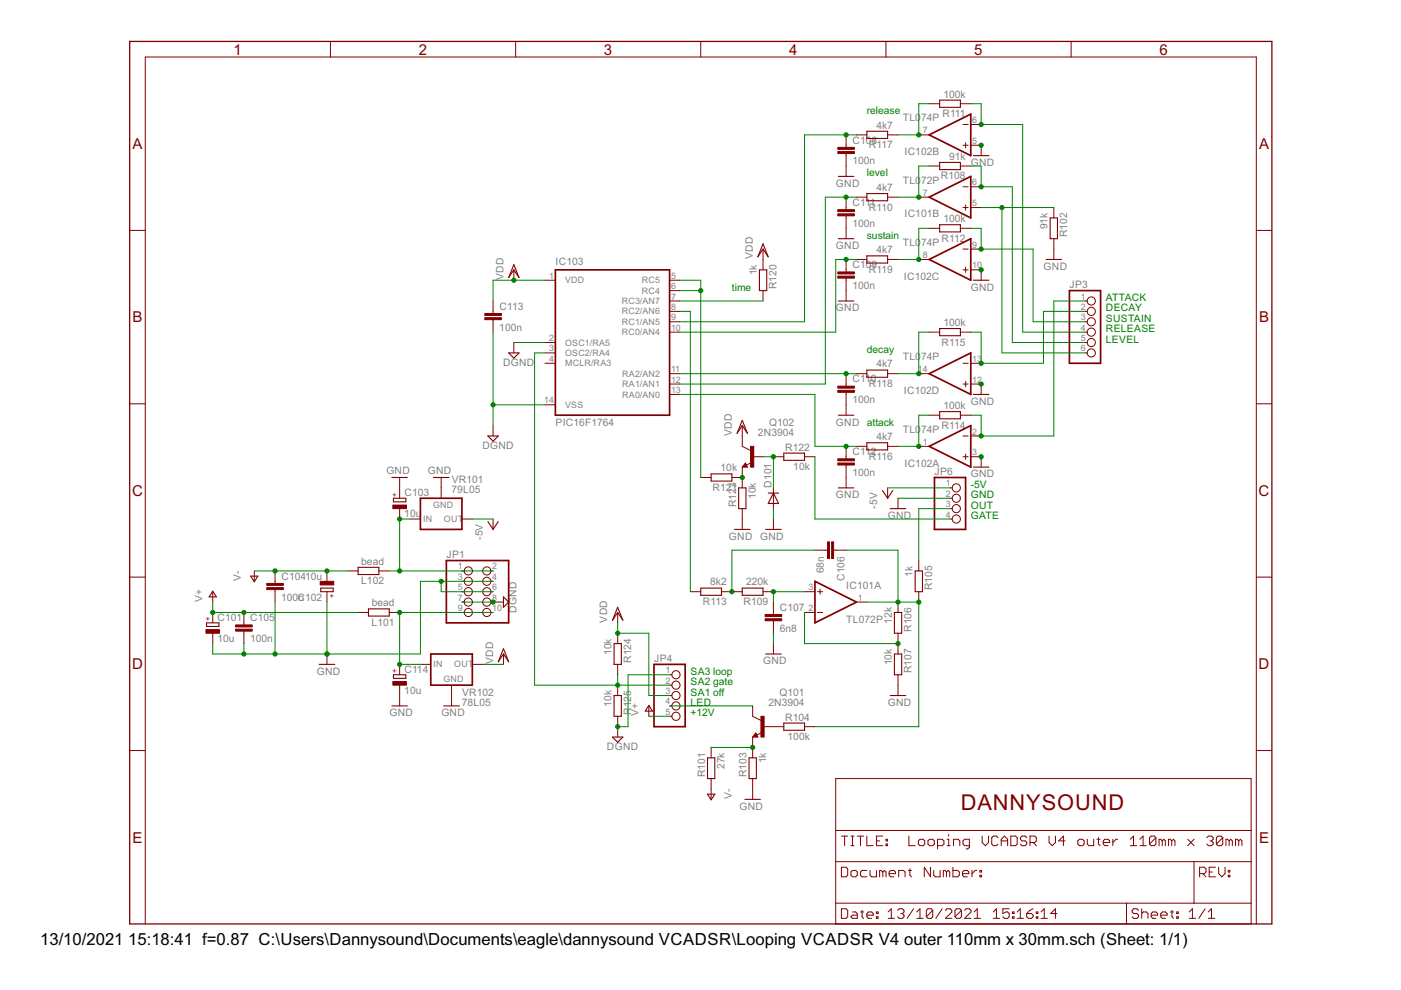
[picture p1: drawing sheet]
<svg xmlns="http://www.w3.org/2000/svg" width="297mm" height="210mm" viewBox="0 0 297 210" stroke-linecap="round" stroke-linejoin="round" font-family="sans-serif">
<g fill="none" stroke="#800000" stroke-width=".23">
<path d="M177.7 37.4h3.3M183.8 27.8h4.4v1.6h-4.4zM199.2 21.2h4.4v1.6h-4.4zM199.2 34.4h4.4v1.6h-4.4zM206.4 33h3.3M108.9 56.1l1.1 2.8-1.1-1.7-1.1 1.7zM161 57.2h1.6v4.4h-1.6zM161.8 51.7l1.1 2.8-1.1-1.7-1.1 1.7zM177.7 50.6h3.3M183.8 41h4.4v1.6h-4.4zM183.8 54.3h4.4v1.5h-4.4zM199.2 47.6h4.4v1.6h-4.4z"/>
<path d="M206.4 59.4h3.3M221.8 55h3.3M222.7 46.2h1.5v4.4h-1.5zM107.8 74.8h2.2l-1.1 1.1zM177.7 63.8h3.3M183.8 78.5h4.4v1.5h-4.4zM199.2 69.7h4.4v1.5h-4.4zM103.4 92.4h2.2l-1.1 1.1zM157.4 89.1l1.1 2.8-1.1-1.7-1.1 1.7zM158.1 98.6l-.2 .2h.4l-.2-.4-.5 .5h.7M166.2 96.1h4.4v1.5h-4.4zM177.7 88h3.3"/>
<path d="M183.8 93.9h4.4v1.5h-4.4zM199.2 87.3h4.4v1.5h-4.4zM206.4 99h3.3M206.4 83.6h3.3M83.1 101.2h3.3M83.4 105.6h2.6v.8h-2.6zM91.9 101.2h3.3M103.4 110.6l1.1 1.6 1.1-1.6M150.8 100.5h4.4v1.5h-4.4zM155.7 112.2h3.3M156.6 103.4h1.6v4.4h-1.6zM162.3 112.2h3.3"/>
<path d="M162.9 104.5h2.2M164 104.5l1.1 2.2h-2.2zM177.7 103.4h3.3M187.1 104l1.1 1.6 1.1-1.6M188.7 107.8h3.3M43.8 132.1h2.6v.7h-2.6zM45.1 125.3l.8 1.3h-1.6zM53.1 122.2h1.6l-.8 1.2zM68 124.7h2.6v.8h-2.6zM75.9 120.3h4.4v1.5h-4.4zM78.1 129.1h4.4v1.5h-4.4zM106.7 137.6l1.1 2.7-1.1-1.6-1.1 1.6z"/>
<path d="M106.7 126.6l1.1 1.1-1.1 1.1zM130.2 136.5h1.5v4.4h-1.5zM131 128.8l1.1 2.7-1.1-1.6-1.1 1.6zM148.6 124.7h4.4v1.5h-4.4zM157.4 124.7h4.4v1.5h-4.4zM162.3 138.7h3.3M189.6 129.9h1.6v4.4h-1.6zM189.6 138.7h1.6v4.4h-1.6zM194 121.1h1.6v4.4h-1.6zM67.7 140.9h3.3M83.1 149.7h3.3M83.4 143.1h2.6v.7h-2.6z"/>
<path d="M94.1 149.7h3.3M129.9 156.3h2.2l-1.1 1.1zM130.2 147.5h1.5v4.4h-1.5zM137.6 149.6l.7 1.2h-1.5zM160.3 155.8l-.2 .3h.4l-.2-.5-.5 .6h.7M166.2 153.3h4.4v1.5h-4.4zM188.7 147.5h3.3M150 160.7h1.6v4.4h-1.6zM150 168.4h1.6l-.8 1.2zM157.9 169.5h3.3M158.8 160.7h1.6v4.4h-1.6z"/>
</g>
<g fill="none" stroke="#800000" stroke-width=".21">
<path d="M70.1 8.8v3.3M109.3 8.8v3.3M148.6 8.8v3.3M187.8 8.8v3.3M227.1 8.8v3.3M179.4 28.6v2.6M179.4 32.6v4.8M181.6 28.6h2.2M188.2 28.6h2.2M194.8 28.6h2.2M197 22h2.2M197 35.2h2.2"/>
<path d="M203.6 22h2.2M203.6 35.2h2.2M204.2 39.6h1.1M204.2 30.8h1.1M204.2 26.4h1.1M204.7 30.2v1.1M205.8 39.6h2.2M205.8 30.8h2.2v2.2M205.8 26.4h2.2M27.5 48.9h3.3M108.9 57.2v2.2M115.5 59.4h2.3"/>
<path d="M142 59.4h2.2M161.8 52.8v4.4M179.4 41.8v2.6M179.4 45.8v4.8M179.4 55v2.7M179.4 59v4.8M181.6 55h2.2M181.6 41.8h2.2M188.2 55h2.2M188.2 41.8h2.2M194.8 55h2.2M194.8 41.8h2.2"/>
<path d="M197 48.4h2.2M203.6 48.4h2.2M204.2 44h1.1M204.2 57.2h1.1M204.2 52.8h1.1M204.7 43.5v1.1M204.7 56.7v1.1M205.8 44h2.2M205.8 57.2h2.2v2.2M205.8 52.8h2.2M223.4 44v2.2M223.4 50.6v4.4"/>
<path d="M266.4 48.9h3.3M104.5 63.8v2.7M104.5 67.8v2.6M108.9 72.6v2.2M115.5 77h2.3M115.5 72.6h2.3M115.5 74.8h2.3M142 79.2h2.2M142 70.4h2.2M142 68.2h2.2M142 66h2.2M142 63.8h2.2"/>
<path d="M142 61.6h2.2M161.8 61.6v2.2M179.4 79.2v2.7M181.6 79.2h2.2M188.2 79.2h2.2M194.8 79.2h2.2M197 70.4h2.2M203.6 70.4h2.2M204.2 77h1.1M205.8 77h2.2M230 72.6h.5M230 70.4h.5"/>
<path d="M230 68.2h.5M230 66h.5M230 63.8h.5M230 74.8h.5M27.5 85.6h3.3M104.5 90.2v2.2M115.5 85.8h2.3M142 83.6h2.2M142 81.4h2.2M157.4 90.2v4.4l1.8 .9M157.4 99v4.4M158.1 98.1l.4 .9h-1.1z"/>
<path d="M159.3 98.1l-1.1 .5M159.6 96.8h2.2M164 96.8h2.2M170.6 96.8h2.2M179.4 83.2v4.8M179.4 94.6v2.7M179.4 98.6v4.8M181.6 94.6h2.2M188.2 94.6h2.2M194.8 94.6h2.2M197 88h2.2M203.6 88h2.2"/>
<path d="M204.2 81.4h1.1M204.2 96.8h1.1M204.2 92.4h1.1M204.7 80.9v1.1M204.7 96.3v1.1M205.8 81.4h2.2v2.2M205.8 96.8h2.2v2.2M205.8 92.4h2.2M266.4 85.6h3.3M84.7 101.2v4.4M84.7 107.8v2.2M86.9 110h2.2"/>
<path d="M93.5 101.2v4.4M97.9 110h2.2M104.5 110v2.2M148.6 101.2h2.2M155.2 101.2h2.2M157.4 107.8v4.4M164 103.4v4.4M164 110v2.2M172.8 116.6h2.6M176.8 116.6h2.6M188.2 103.4v2.2M190.4 105.6v2.2"/>
<path d="M194.8 118.9v2.2M201.4 110h.5M201.4 103.4h.5M201.4 105.6h.5M201.4 107.8h.5M27.5 122.4h3.3M45.1 125.5v2.2M45.1 129.9v2.2M45.1 134.3v2.2M51.7 129.9v2.6M51.7 133.8v2.7M53.9 121.1v2.2"/>
<path d="M58.3 121.1v2.6M58.3 125v2.7M69.3 121.1v2.2M69.3 125.5v2.2M69.3 138.7v2.2M73.7 121.1h2.2M75.9 129.9h2.2M80.3 121.1h2.2M82.5 129.9h2.2M97.9 125.5h.5M97.9 121.1h.5M97.9 129.9h.5"/>
<path d="M97.9 127.7h.5M97.9 123.3h.5M104.1 125.5h.4M104.1 121.1h.4M104.1 129.9h.4M104.1 127.7h2.6M104.1 123.3h.4M106.7 138.7v2.2M131 129.9v2.2M131 134.3v2.2M146.4 125.5h2.2M153 125.5h4.4"/>
<path d="M161.8 125.5h2.2M164 127.7v2.6M164 131.6v2.7M164 136.5v2.2M170.6 125.5h2.2M170.6 129.9h2.2M173.3 125.5h1.1M173.3 129.9h1.1M173.9 124.9v1.1M181.6 127.7h2.2M190.4 127.7v2.2M190.4 134.3v4.4"/>
<path d="M194.8 125.5v2.2M266.4 122.4h3.3M27.5 159.1h3.3M84.7 140.9v2.2M84.7 145.3v4.4M89.1 140.9h2.2M95.7 145.3v4.4M100.1 140.9h2.2M131 140.9v2.2M131 145.3v2.2M131 151.9v4.4M137.6 149.7v2.2"/>
<path d="M142 143.1h.5M142 145.3h.5M142 147.5h.5M142 149.7h.5M142 151.9h.5M150.8 158.5v2.2M159.6 149.7v2.2l1.8 .9M159.6 156.3v4.4M160.3 155.4l.4 .9h-1.1zM161.5 155.3l-1.1 .6M161.8 154.1h4.4M170.6 154.1h2.2"/>
<path d="M190.4 143.1v4.4M266.4 159.1h3.3M150.8 165.1v4.4M159.6 165.1v4.4M177.2 165.1h88.1v30.8h-88.1zM177.2 176.1h88.1M178.4 177.3h1.3M179.1 177.3v2M180.4 177.3h.7M180.4 179.3h.7M180.7 177.3v2M181.8 177.3h1.3"/>
<path d="M182.4 177.3v2M183.8 177.3v2h1.3M185.8 178.3h.7M187.2 177.3h-1.4v2h1.4M187.9 177.9h.3v.4h-.3zM187.9 179h.3v.3h-.3zM192.7 177.3v2h1.3M194.7 178.3l.4-.4h.6l.4 .4v.7l-.4 .3h-.6l-.4-.3zM196.7 178.3l.4-.4h.7l.3 .4v.7l-.3 .3h-.7l-.4-.3zM198.8 179.3h1l.3-.3v-.7l-.3-.4h-1v2.1M200.8 179.3h.7M200.8 177.9h.3v1.4"/>
<path d="M201.1 176.9v.4M202.2 179.3v-1.4h1l.3 .4v1M205.5 179.3h-1l-.3-.3v-.7l.3-.4h1v1.7l-.3 .4h-.3M208.2 177.3v1.3l.7 .7 .7-.7v-1.3M211.6 177.6l-.3-.3h-.7l-.3 .3v1.4l.3 .3h.7l.3-.3M212.3 178.3h1.3M212.3 179.3v-1.4l.7-.6 .6 .6v1.4M214.3 177.3h1l.4 .3v1.4l-.4 .3h-1zM217.7 177.6l-.3-.3h-.7l-.4 .3v.3l.4 .4h.7l.3 .3v.4l-.3 .3h-.7l-.4-.3M218.4 178.6h1l.3-.3v-.7l-.3-.3h-1v2M219.1 178.6l.6 .7M222.4 177.3v1.3l.7 .7 .7-.7v-1.3"/>
<path d="M225.8 178.3h-1.3l1-1v2M228.5 178.3l.4-.4h.6l.3 .4v.7l-.3 .3h-.6l-.4-.3zM230.5 177.9v1.1l.4 .3h1v-1.4M232.6 177.9h.6M232.9 177.6v1.4l.3 .3M233.9 178.6h1.4v-.3l-.4-.4h-.6l-.4 .4v.7l.4 .3h.6M235.9 177.9v1.4M237 177.9h-.4l-.7 .7M239.6 179.3h1.4M239.6 177.9l.7-.6v2M241.7 179.3h1.3M241.7 177.9l.7-.6v2"/>
<path d="M245.1 177.6l-.4-.3h-.6l-.4 .3v1.4M245.1 177.6v1.4l-.4 .3h-.6l-.4-.3M245.1 177.6l-1.4 1.4M246.4 178.3l-.3-.4h-.4v1.4M246.4 178.3v1M246.4 178.3l.3-.4 .4 .4v1M248.4 178.3l-.3-.4h-.3v1.4M248.4 178.3v1M248.4 178.3l.4-.4 .3 .4v1M251.8 177.9l1.4 1.4M253.2 177.9l-1.4 1.4M255.9 177.6l.3-.3h.7l.3 .3v.3l-.3 .4"/>
<path d="M256.5 178.3h.4M256.9 178.3l.3 .3v.4l-.3 .3h-.7l-.3-.3M259.2 177.6l-.3-.3h-.7l-.3 .3v1.4M259.2 177.6v1.4l-.3 .3h-.7l-.3-.3M259.2 177.6l-1.3 1.4M260.6 178.3l-.3-.4h-.4v1.4M260.6 178.3v1M260.6 178.3l.3-.4 .4 .4v1M262.6 178.3l-.3-.4h-.3v1.4M262.6 178.3v1M262.6 178.3l.4-.4 .3 .4v1M30.8 195.9v-183.8h235.6v183.8"/>
<path d="M177.2 182.7h88.1M177.2 191.5h88.1M178.4 183.9h1l.3 .3v1.4l-.3 .3h-1zM178.4 192.7h1l.3 .3v1.4l-.3 .3h-1zM180.4 184.9l.3-.3h.7l.4 .3v.7l-.4 .3h-.7l-.3-.3zM180.7 193.4h.7l.4 .3v1h-1.1l-.3-.3 .3-.4h1.1M182.4 193.4h.7M182.8 193v1.4l.3 .3M183.8 194h1.3v-.3l-.3-.3h-.7l-.3 .3v.7l.3 .3h.7M183.8 184.6h-1l-.4 .3v.7l.4 .3h1M184.5 184.6v1l.3 .3h1v-1.3M185.8 194.4h.4v.3h-.4z"/>
<path d="M185.8 193.4h.4v.3h-.4zM187.2 184.9l.3-.3 .4 .3v1M187.2 184.9l-.4-.3h-.3v1.3M187.2 184.9v1M188.3 194.7h1.3M188.3 193.4l.7-.7v2M188.5 185.2h1.4v-.3l-.4-.3h-.7l-.3 .3v.7l.3 .3h.7M190.3 193l.3-.3h.7l.4 .3v.4l-.4 .3M190.5 185.9v-1.3h1.1l.3 .3v1M191 193.7h.3M191.3 193.7l.4 .3v.4l-.4 .3h-.7l-.3-.3M192.6 184.6h.7"/>
<path d="M192.9 184.2v1.4l.4 .3M193.7 192.7l-1.4 2M194.4 194.7h1.3M194.4 193.4l.7-.7v2M197.3 183.9v2l-1.3-2v2M197.8 193v1.4l-.4 .3h-.7l-.3-.3M197.8 193l-.4-.3h-.7l-.3 .3v1.4M197.8 193l-1.4 1.4M198 184.6v1l.3 .3h1v-1.3M199.8 192.7l-1.4 2M200.4 193l.4-.3h.7l.3 .3v.4l-1.4 1.3h1.4M200.7 184.9l-.4-.3h-.3v1.3"/>
<path d="M200.7 184.9v1M200.7 184.9l.3-.3 .4 .3v1M202 183.9v2h1.1l.3-.3v-.7l-.3-.3h-1.1M203.8 193v1.4l-.3 .3h-.7l-.3-.3M203.8 193l-.3-.3h-.7l-.3 .3v1.4M203.8 193l-1.3 1.4M204.1 185.2h1.3v-.3l-.3-.3h-.7l-.3 .3v.7l.3 .3h.7M204.5 193l.4-.3h.6l.4 .3v.4l-1.4 1.3h1.4M206.1 184.6v1.3M206.5 194.7h1.4M206.5 193.4l.7-.7v2M207.1 184.6h-.3l-.7 .6"/>
<path d="M207.8 185.6h.3v.3h-.3zM207.8 184.6h.3v.3h-.3zM210.6 194.7h1.3M210.6 193.4l.7-.7v2M214 192.7h-1.4v1l.7-.3h.3l.4 .3v.7l-.4 .3h-.6l-.4-.3M214.7 194.4h.3v.3h-.3zM214.7 193.4h.3v.3h-.3zM215.7 194.7h1.3M215.7 193.4l.6-.7v2M217.7 193.7h1l.3 .3v.4l-.3 .3h-.7l-.3-.3zM219 192.7l-.6 .3-.7 .7M219.7 194.4h.3v.3h-.3z"/>
<path d="M219.7 193.4h.3v.3h-.3zM220.7 194.7h1.4M220.7 193.4l.7-.7v2M224.1 193.7h-1.3l1-1v2M238.8 191.5v4.4M241.4 193l-.4-.3h-.6l-.4 .3v.4l.4 .3h.6l.4 .3v.4l-.4 .3h-.6l-.4-.3M242.1 193.7l.3-.3h.7l.3 .3v1M242.1 192.7v2M244.1 194h1.3v-.3l-.3-.3h-.7l-.3 .3v.7l.3 .3h.7M246.1 194h1.4v-.3l-.4-.3h-.7l-.3 .3v.7l.3 .3h.7M248.1 193.4h.7M248.5 193v1.4l.3 .3"/>
<path d="M249.5 194.4h.3v.3h-.3zM249.5 193.4h.3v.3h-.3zM252.1 194.7h1.4M252.1 193.4l.7-.7v2M253.2 182.7v8.8M254.3 185.2h1.1l.3-.3v-.7l-.3-.3h-1.1v2M255 185.2l.7 .7M255.5 192.7l-1.3 2M256.2 194.7h1.3M256.2 193.4l.7-.7v2M256.4 184.9h.6M257.7 183.9h-1.3v2h1.3"/>
<path d="M258.4 183.9v1.3l.7 .7 .6-.7v-1.3M260.4 185.6h.4v.3h-.4zM260.4 184.6h.4v.3h-.4z"/>
<circle cx="231.4" cy="63.8" r=".87"/>
<circle cx="231.4" cy="68.2" r=".87"/>
<circle cx="231.4" cy="70.4" r=".87"/>
<circle cx="231.4" cy="72.6" r=".87"/>
<circle cx="231.4" cy="66" r=".87"/>
<circle cx="231.4" cy="74.8" r=".87"/>
<circle cx="202.8" cy="103.4" r=".87"/>
<circle cx="202.8" cy="105.6" r=".87"/>
<circle cx="202.8" cy="110" r=".87"/>
<circle cx="202.8" cy="107.8" r=".87"/>
<circle cx="99.3" cy="123.3" r=".87"/>
<circle cx="99.3" cy="129.9" r=".87"/>
<circle cx="99.3" cy="127.7" r=".87"/>
<circle cx="99.3" cy="125.5" r=".87"/>
<circle cx="99.3" cy="121.1" r=".87"/>
<circle cx="103.2" cy="123.3" r=".87"/>
<circle cx="103.2" cy="129.9" r=".87"/>
<circle cx="103.2" cy="121.1" r=".87"/>
<circle cx="103.2" cy="125.5" r=".87"/>
<circle cx="103.2" cy="127.7" r=".87"/>
<circle cx="143.3" cy="145.3" r=".87"/>
<circle cx="143.3" cy="149.7" r=".87"/>
<circle cx="143.3" cy="151.9" r=".87"/>
<circle cx="143.3" cy="147.5" r=".87"/>
<circle cx="143.3" cy="143.1" r=".87"/>
</g>
<g fill="#800000" stroke="#800000" stroke-width=".21">
<path d="M175.5 114.9h.4v3.5h-.4z"/>
<path d="M176.3 114.9h.4v3.5h-.4z"/>
<path d="M102.8 67.4h3.5v.4h-3.5z"/>
<path d="M102.8 66.5h3.5v.4h-3.5z"/>
<path d="M162.2 131.2h3.5v.4h-3.5z"/>
<path d="M162.2 130.3h3.5v.4h-3.5z"/>
<path d="M50 133.4h3.5v.4h-3.5z"/>
<path d="M50 132.5h3.5v.4h-3.5z"/>
<path d="M56.6 124.6h3.5v.4h-3.5z"/>
<path d="M56.6 123.7h3.5v.4h-3.5z"/>
<path d="M43.7 133.5h2.8v.8h-2.8z"/>
<path d="M67.9 123.3h2.9v.7h-2.9z"/>
<path d="M83.3 144.5h2.9v.8h-2.9z"/>
<path d="M177.6 32.1h3.5v.5h-3.5z"/>
<path d="M177.6 31.2h3.5v.5h-3.5z"/>
<path d="M177.6 45.3h3.5v.5h-3.5z"/>
<path d="M177.6 44.4h3.5v.5h-3.5z"/>
<path d="M177.6 58.5h3.5v.5h-3.5z"/>
<path d="M177.6 57.7h3.5v.4h-3.5z"/>
<path d="M177.6 82.8h3.5v.4h-3.5z"/>
<path d="M177.6 81.9h3.5v.4h-3.5z"/>
<path d="M177.6 98.2h3.5v.4h-3.5z"/>
<path d="M177.6 97.3h3.5v.4h-3.5z"/>
<path d="M161.3 151.9h.7v4.4h-.7z"/>
<path d="M83.3 107.1h2.9v.7h-2.9z"/>
<path d="M159.1 94.6h.7v4.4h-.7z"/>
</g>
<g fill="none" stroke="#800000" stroke-width=".36">
<path d="M197 28.6l8.8-4.4v8.8zM117.8 57.2h24.2v30.8h-24.2zM197 41.8l8.8-4.4v8.8zM197 55l8.8-4.4v8.8zM197 79.2l8.8-4.4v8.8zM226.7 61.6h6.6v15.4h-6.6zM197 94.6l8.8-4.4v8.8zM89.1 105.6h8.8v6.6h-8.8zM94.6 118.9h13.2v13.2h-13.2zM198.1 101.2h6.6v11h-6.6zM91.3 138.7h8.8v6.6h-8.8zM172.8 123.3l8.8 4.4-8.8 4.4z"/>
<path d="M138.7 140.9h6.6v13.2h-6.6z"/>
</g>
<path d="M27.5 8.8h242.2v187.1h-242.2z" fill="none" stroke="#800000" stroke-width=".28"/>
<g fill="none" stroke="#008000" stroke-width=".21">
<path d="M181.6 28.6h-11v39.6h-26.4M197 22h-2.2v6.6h-4.4M197 35.2h-2.2v6.6h-4.4M205.8 35.2h2.2v4.4h6.6v33h15.4M205.8 22h2.2v4.4h8.8v44h13.2M115.5 59.4h-11v4.4M144.2 59.4h4.4v41.8M181.6 55h-4.4v15.4h-33M181.6 41.8h-6.6v39.6h-30.8M197 48.4h-2.2v6.6h-4.4M205.8 48.4h2.2v4.4h11v15.4h11M208 44h15.4"/>
<path d="M212.4 44v30.8h17.6M104.5 70.4v19.8M108.9 72.6h6.6M115.5 74.8h-2.2v70.5h28.7M144.2 66h2.2v59.5M144.2 63.8h17.6M144.2 61.6h4.4M144.2 79.2h37.4M197 70.4h-2.2v8.8h-4.4M230 66h-8.8v11h-13.2v-6.6h-2.2M230 63.8h-6.6v28.6h-15.4v-4.4h-2.2M104.5 85.8h11"/>
<path d="M144.2 83.6h28.6v11h8.8M161.8 96.8h2.2v6.6M172.8 96.8v13.2h28.6M197 88h-2.2v6.6h-4.4M86.9 110h-2.2v11.1M100.1 110h4.4M164 107.8v2.2M172.8 116.6h-17.6v8.9M179.4 116.6h11v11.1M188.2 103.4h13.2M190.4 105.6h11M201.4 107.8h-6.6v11.1"/>
<path d="M45.1 127.7v2.2h30.8M51.7 136.5v2.2M53.9 121.1h19.8M58.3 127.7v11M69.3 127.7v11M82.5 121.1h22M93.5 123.3v2.2h11M97.9 127.7h6.6M104.5 129.9h-19.8v11h4.4M104.5 123.3h-15.4v15.4h-44v-2.2M131 132.1v2.2h6.6v13.2h4.4M164 134.3v2.2"/>
<path d="M170.6 125.5h-6.6v2.2M170.6 129.9v6.6h19.8M183.8 127.7h11v26.4h-22M102.3 140.9h4.4M131 143.1v2.2M137.6 151.9h4.4M142 143.1h-8.8v11h-2.2M142 149.7h17.6M150.8 158.5h8.8"/>
</g>
<g fill="#008000" stroke="#008000" stroke-width=".21">
<circle cx="58.3" cy="121.1" r=".44"/>
<circle cx="69.3" cy="121.1" r=".44"/>
<circle cx="45.1" cy="129.9" r=".44"/>
<circle cx="51.7" cy="129.9" r=".44"/>
<circle cx="155.2" cy="125.5" r=".44"/>
<circle cx="164" cy="125.5" r=".44"/>
<circle cx="190.4" cy="136.5" r=".44"/>
<circle cx="148.6" cy="61.6" r=".44"/>
<circle cx="58.3" cy="138.7" r=".44"/>
<circle cx="51.7" cy="138.7" r=".44"/>
<circle cx="69.3" cy="138.7" r=".44"/>
<circle cx="93.5" cy="123.3" r=".44"/>
<circle cx="208" cy="96.8" r=".44"/>
<circle cx="208" cy="81.4" r=".44"/>
<circle cx="208" cy="57.2" r=".44"/>
<circle cx="208" cy="30.8" r=".44"/>
<circle cx="104.5" cy="85.8" r=".44"/>
<circle cx="104.5" cy="127.7" r=".44"/>
<circle cx="131" cy="154.1" r=".44"/>
<circle cx="84.7" cy="110" r=".44"/>
<circle cx="84.7" cy="121.1" r=".44"/>
<circle cx="84.7" cy="129.9" r=".44"/>
<circle cx="84.7" cy="140.9" r=".44"/>
<circle cx="108.9" cy="59.4" r=".44"/>
<circle cx="131" cy="134.3" r=".44"/>
<circle cx="179.4" cy="55" r=".44"/>
<circle cx="179.4" cy="94.6" r=".44"/>
<circle cx="179.4" cy="79.2" r=".44"/>
<circle cx="194.8" cy="94.6" r=".44"/>
<circle cx="194.8" cy="79.2" r=".44"/>
<circle cx="208" cy="77" r=".44"/>
<circle cx="208" cy="52.8" r=".44"/>
<circle cx="194.8" cy="55" r=".44"/>
<circle cx="194.8" cy="41.8" r=".44"/>
<circle cx="194.8" cy="28.6" r=".44"/>
<circle cx="208" cy="39.6" r=".44"/>
<circle cx="208" cy="26.4" r=".44"/>
<circle cx="131" cy="145.3" r=".44"/>
<circle cx="208" cy="92.4" r=".44"/>
<circle cx="179.4" cy="41.8" r=".44"/>
<circle cx="179.4" cy="28.6" r=".44"/>
<circle cx="190.4" cy="127.7" r=".44"/>
<circle cx="194.8" cy="127.7" r=".44"/>
<circle cx="159.6" cy="158.5" r=".44"/>
<circle cx="157.4" cy="101.2" r=".44"/>
<circle cx="164" cy="96.8" r=".44"/>
<circle cx="212.4" cy="44" r=".44"/>
</g>
<text font-size="5.2" fill="#800000" x="203.7" y="171.7">DANNYSOUND</text>
<g font-size="4">
<text x="8.5" y="200.4">13/10/2021</text>
<text x="27.2" y="200.4">15:18:41 f=0.87 C:\Users\Dannysound\Documents\eagle\dannysound VCADSR\Looping VCADSR V4 outer 110mm x 30mm.sch (Sheet: 1/1)</text>
</g>
<g font-size="3.6" fill="#800000">
<text x="49.5" y="11.6">1</text>
<text x="88.8" y="11.6">2</text>
<text x="128.1" y="11.6">3</text>
<text x="167.3" y="11.6">4</text>
<text x="206.6" y="11.6">5</text>
<text x="245.8" y="11.6">6</text>
<text x="28.1" y="31.6">A</text>
<text x="266.9" y="31.6">A</text>
<text x="28.1" y="68.4">B</text>
<text x="266.9" y="68.4">B</text>
<text x="28" y="105.1">C</text>
<text x="266.9" y="105.1">C</text>
<text x="28" y="141.9">D</text>
<text x="266.9" y="141.9">D</text>
<text x="28.1" y="178.6">E</text>
<text x="266.9" y="178.6">E</text>
</g>
<g font-size="2.4" fill="#808080">
<text x="200" y="20.7">100k</text>
<text x="185.8" y="27.3">4k7</text>
<text x="191.4" y="25.7">TL0</text>
<text x="195.3" y="25.7">74P</text>
<text x="199.8" y="24.8">R111</text>
<text x="180.7" y="34.9">100n</text>
<text x="180.8" y="30.5">C108</text>
<text x="184.2" y="31.4">R117</text>
<text x="191.8" y="32.9">IC102B</text>
<text x="201.2" y="33.9">91k</text>
<text x="205.9" y="35.2">GND</text>
<text x="177.2" y="39.6">GND</text>
<text x="185.8" y="40.5">4k7</text>
<text x="191.4" y="38.9">TL0</text>
<text x="195.3" y="38.9">72P</text>
<text x="199.5" y="38">R108</text>
<text x="180.8" y="43.7">C111</text>
<text x="184.2" y="44.6">R110</text>
<text x="191.8" y="46.1">IC101B</text>
<text x="200" y="47.1">100k</text>
<text x="177.2" y="52.8">GND</text>
<text x="180.7" y="48.1">100n</text>
<text x="185.8" y="53.7">4k7</text>
<text x="191.4" y="52.2">TL0</text>
<text x="195.3" y="52.2">74P</text>
<text x="199.7" y="51.3">R112</text>
<text x="222.1" y="48.6" transform="rotate(-90 222.1 48.6)">91k</text>
<text x="226.3" y="50.3" transform="rotate(-90 226.3 50.3)">R102</text>
<text x="106.7" y="59.4" transform="rotate(-90 106.7 59.4)">VDD</text>
<text x="117.8" y="56.1">IC103</text>
<text x="159.6" y="55" transform="rotate(-90 159.6 55)">VDD</text>
<text x="160.5" y="58.4" transform="rotate(-90 160.5 58.4)">1k</text>
<text x="180.8" y="56.9">C109</text>
<text x="184.2" y="57.9">R119</text>
<text x="191.6" y="59.3">IC102C</text>
<text x="221.3" y="57.2">GND</text>
<text x="105.9" y="65.7">C113</text>
<text x="164.6" y="61.3" transform="rotate(-90 164.6 61.3)">R120</text>
<text x="180.7" y="61.3">100n</text>
<text x="205.9" y="61.6">GND</text>
<text x="226.8" y="61.1">JP3</text>
<text x="105.9" y="70.1">100n</text>
<text x="177.2" y="66">GND</text>
<text x="200" y="69.1">100k</text>
<text x="106.7" y="77.6">DGND</text>
<text x="185.8" y="77.9">4k7</text>
<text x="191.4" y="76.4">TL0</text>
<text x="195.3" y="76.4">74P</text>
<text x="199.7" y="73.3">R115</text>
<text x="180.8" y="81.1">C110</text>
<text x="184.2" y="82.1">R118</text>
<text x="191.6" y="83.5">IC102D</text>
<text x="180.7" y="85.5">100n</text>
<text x="200" y="86.7">100k</text>
<text x="205.9" y="85.8">GND</text>
<text x="102.3" y="95.2">DGND</text>
<text x="117.8" y="90.2">PIC16F1764</text>
<text x="155.2" y="92.4" transform="rotate(-90 155.2 92.4)">VDD</text>
<text x="160.7" y="92.4">2N3904</text>
<text x="163.1" y="90.2">Q102</text>
<text x="166.5" y="95.5">R122</text>
<text x="177.2" y="90.2">GND attack</text>
<text x="185.8" y="93.3">4k7</text>
<text x="191.4" y="91.8">TL0</text>
<text x="195.3" y="91.8">74P</text>
<text x="199.7" y="90.9">R114</text>
<text x="81.9" y="100.6">GND</text>
<text x="90.7" y="100.6">GND</text>
<text x="152.8" y="99.9">10k</text>
<text x="168.2" y="99.7">10k</text>
<text x="180.7" y="100.9">100n</text>
<text x="180.8" y="96.5">C112</text>
<text x="184.2" y="97.5">R116</text>
<text x="191.8" y="98.9">IC102A</text>
<text x="198.1" y="100.7">JP6</text>
<text x="205.9" y="101.2">GND</text>
<text x="85.8" y="105.2">C103</text>
<text x="95.7" y="104.5">79L05</text>
<text x="95.8" y="102.3">VR101</text>
<text x="151" y="104.1">R121</text>
<text x="156.1" y="107.6" transform="rotate(-90 156.1 107.6)">R123</text>
<text x="160.2" y="105.8" transform="rotate(-90 160.2 105.8)">10k</text>
<text x="163.6" y="103.4" transform="rotate(-90 163.6 103.4)">D101</text>
<text x="177.2" y="105.6">GND</text>
<text x="186" y="107.8" transform="rotate(-90 186 107.8)">-5V</text>
<text x="85.7" y="109.6">10u</text>
<text x="188.2" y="110">GND</text>
<text x="76.6" y="119.7">bead</text>
<text x="94.7" y="118.3">JP1</text>
<text x="102.3" y="114.4" transform="rotate(-90 102.3 114.4)">-5V</text>
<text x="154.6" y="114.4">GND GND</text>
<text x="51.1" y="123.1" transform="rotate(-90 51.1 123.1)">V-</text>
<text x="59.7" y="122.9">C10410u</text>
<text x="76.6" y="123.9">L102</text>
<text x="150.6" y="124.1">8k2</text>
<text x="158.2" y="124.1">220k</text>
<text x="174.7" y="121.6" transform="rotate(-90 174.7 121.6)">68n</text>
<text x="179.1" y="123.2" transform="rotate(-90 179.1 123.2)">C106</text>
<text x="179.4" y="124.9">IC101A</text>
<text x="193.5" y="122.2" transform="rotate(-90 193.5 122.2)">1k</text>
<text x="197.7" y="125.2" transform="rotate(-90 197.7 125.2)">R105</text>
<text x="42.9" y="127.6" transform="rotate(-90 42.9 127.6)">V+</text>
<text x="46.1" y="131.6">C101</text>
<text x="53.1" y="131.7">C105</text>
<text x="59.6" y="127.3">100C102</text>
<text x="63.3" y="127.3">n</text>
<text x="78.8" y="128.5">bead</text>
<text x="109.5" y="129.9" transform="rotate(-90 109.5 129.9)">DGND</text>
<text x="149" y="128.3">R113</text>
<text x="157.7" y="128.3">R109</text>
<text x="165.3" y="129.5">C107</text>
<text x="46.1" y="136">10u</text>
<text x="53" y="136.1">100n</text>
<text x="78.8" y="132.7">L101</text>
<text x="128.8" y="132" transform="rotate(-90 128.8 132)">VDD</text>
<text x="165.3" y="133.9">6n8</text>
<text x="179.4" y="132.1">TL072P</text>
<text x="189.1" y="132.2" transform="rotate(-90 189.1 132.2)">12k</text>
<text x="193.2" y="134" transform="rotate(-90 193.2 134)">R106</text>
<text x="67.2" y="143.1">GND</text>
<text x="85.8" y="142.6">C114</text>
<text x="104.5" y="140.8" transform="rotate(-90 104.5 140.8)">VDD</text>
<text x="129.6" y="138.9" transform="rotate(-90 129.6 138.9)">10k</text>
<text x="133.8" y="140.6" transform="rotate(-90 133.8 140.6)">R124</text>
<text x="138.7" y="140.3">JP4</text>
<text x="161.8" y="140.9">GND</text>
<text x="189.1" y="141.1" transform="rotate(-90 189.1 141.1)">10k</text>
<text x="193.2" y="142.8" transform="rotate(-90 193.2 142.8)">R107</text>
<text x="85.7" y="147">10u</text>
<text x="97.9" y="149.7">78L05</text>
<text x="98" y="147.5">VR102</text>
<text x="129.6" y="149.9" transform="rotate(-90 129.6 149.9)">10k</text>
<text x="162.9" y="149.7">2N3904</text>
<text x="165.3" y="147.5">Q101</text>
<text x="188.2" y="149.7">GND</text>
<text x="82.6" y="151.9">GND</text>
<text x="93.6" y="151.9">GND</text>
<text x="133.8" y="151.6" transform="rotate(-90 133.8 151.6)">R125</text>
<text x="135.4" y="151.8" transform="rotate(-90 135.4 151.8)">V+</text>
<text x="166.5" y="152.8">R104</text>
<text x="128.7" y="159">DGND</text>
<text x="162.4" y="161.9" transform="rotate(-90 162.4 161.9)">1k</text>
<text x="167" y="156.9">100k</text>
<text x="149.5" y="164.8" transform="rotate(-90 149.5 164.8)">R101</text>
<text x="153.6" y="163.1" transform="rotate(-90 153.6 163.1)">27k</text>
<text x="158.3" y="164.8" transform="rotate(-90 158.3 164.8)">R103</text>
<text x="155.2" y="169.4" transform="rotate(-90 155.2 169.4)">V-</text>
<text x="156.8" y="171.7">GND</text>
</g>
<g font-size="2.4" fill="#008000">
<text x="183.8" y="24.2">release</text>
<text x="183.8" y="37.4">level</text>
<text x="183.8" y="50.6">sustain</text>
<text x="155.2" y="61.6">time</text>
<text x="234.5" y="63.8">ATTACK</text>
<text x="234.5" y="66">DECAY</text>
<text x="234.5" y="68.2">SUSTAIN</text>
<text x="234.5" y="70.4">RELEASE</text>
<text x="183.8" y="74.8">decay</text>
<text x="234.5" y="72.6">LEVEL</text>
<text x="205.8" y="103.4">-5V</text>
<text x="205.9" y="105.6">GND</text>
<text x="205.9" y="107.8">OUT</text>
<text x="205.9" y="110">GATE</text>
<text x="146.4" y="143.1">SA3 loop</text>
<text x="146.4" y="145.3">SA2 gate</text>
<text x="146.4" y="147.5">SA1 off</text>
<text x="146.4" y="149.7">LED</text>
<text x="146.4" y="151.9">+12V</text>
</g>
<g font-size="2.1" fill="#808080">
<text x="195.7" y="28.3">7</text>
<text x="206.1" y="26.1">6</text>
<text x="206.1" y="30.5">5</text>
<text x="195.7" y="41.5">7</text>
<text x="206.1" y="39.3">6</text>
<text x="206.1" y="43.7">5</text>
<text x="206.1" y="52.5">9</text>
<text x="116.4" y="59.1">1</text>
<text x="142.3" y="59.1">5</text>
<text x="195.7" y="54.7">8</text>
<text x="206.1" y="56.9">10</text>
<text x="119.8" y="60.1">VDD</text>
<text x="131.8" y="64.5">RC3/AN7</text>
<text x="136.1" y="62.3">RC4</text>
<text x="136.1" y="60.1">RC5</text>
<text x="142.3" y="65.7">8</text>
<text x="142.3" y="63.5">7</text>
<text x="142.3" y="61.3">6</text>
<text x="229.2" y="63.5">1</text>
<text x="229.2" y="65.7">2</text>
<text x="131.8" y="71.1">RC0/AN4</text>
<text x="131.8" y="68.9">RC1/AN5</text>
<text x="131.8" y="66.7">RC2/AN6</text>
<text x="142.3" y="70.1">10</text>
<text x="142.3" y="67.9">9</text>
<text x="229.2" y="67.9">3</text>
<text x="229.2" y="70.1">4</text>
<text x="116.4" y="76.7">4</text>
<text x="116.4" y="72.3">2</text>
<text x="116.4" y="74.5">3</text>
<text x="119.8" y="77.7">MCLR/RA3</text>
<text x="119.8" y="73.3">OSC1/RA5</text>
<text x="119.8" y="75.5">OSC2/RA4</text>
<text x="206.1" y="76.7">13</text>
<text x="229.2" y="72.3">5</text>
<text x="229.2" y="74.5">6</text>
<text x="131.9" y="82.1">RA1/AN1</text>
<text x="131.9" y="79.9">RA2/AN2</text>
<text x="142.3" y="83.3">13</text>
<text x="142.3" y="81.1">12</text>
<text x="142.3" y="78.9">11</text>
<text x="194.6" y="78.9">14</text>
<text x="206.1" y="81.1">12</text>
<text x="115.4" y="85.5">14</text>
<text x="119.8" y="86.5">VSS</text>
<text x="131.9" y="84.3">RA0/AN0</text>
<text x="195.7" y="94.3">1</text>
<text x="206.1" y="92.1">2</text>
<text x="206.1" y="96.5">3</text>
<text x="91.8" y="107.6">GND</text>
<text x="200.6" y="103.1">1</text>
<text x="200.6" y="105.3">2</text>
<text x="200.6" y="107.5">3</text>
<text x="89.7" y="110.6">IN</text>
<text x="94.1" y="110.6">OUT</text>
<text x="200.6" y="109.7">4</text>
<text x="97.1" y="120.7">1</text>
<text x="97.1" y="122.9">3</text>
<text x="97.1" y="125.1">5</text>
<text x="104.4" y="120.7">2</text>
<text x="104.4" y="122.9">4</text>
<text x="104.4" y="125.1">6</text>
<text x="171.4" y="125.1">3</text>
<text x="97.1" y="127.3">7</text>
<text x="97.1" y="129.5">9</text>
<text x="104.4" y="127.3">8</text>
<text x="104.4" y="129.5">10</text>
<text x="171.4" y="129.5">2</text>
<text x="181.9" y="127.3">1</text>
<text x="91.9" y="141.4">IN</text>
<text x="96.3" y="141.4">OUT</text>
<text x="141.1" y="142.8">1</text>
<text x="94" y="144.6">GND</text>
<text x="141.1" y="145">2</text>
<text x="141.1" y="147.2">3</text>
<text x="141.1" y="149.4">4</text>
<text x="141.1" y="151.6">5</text>
</g>
<g font-size="1.7" fill="#800000">
<text x="84.2" y="105.3" transform="rotate(-90 84.2 105.3)">+</text>
<text x="44.6" y="131.7" transform="rotate(-90 44.6 131.7)">+</text>
<text x="70.9" y="126.7" transform="rotate(-90 70.9 126.7)">+</text>
<text x="84.2" y="142.7" transform="rotate(-90 84.2 142.7)">+</text>
</g>
</svg>
